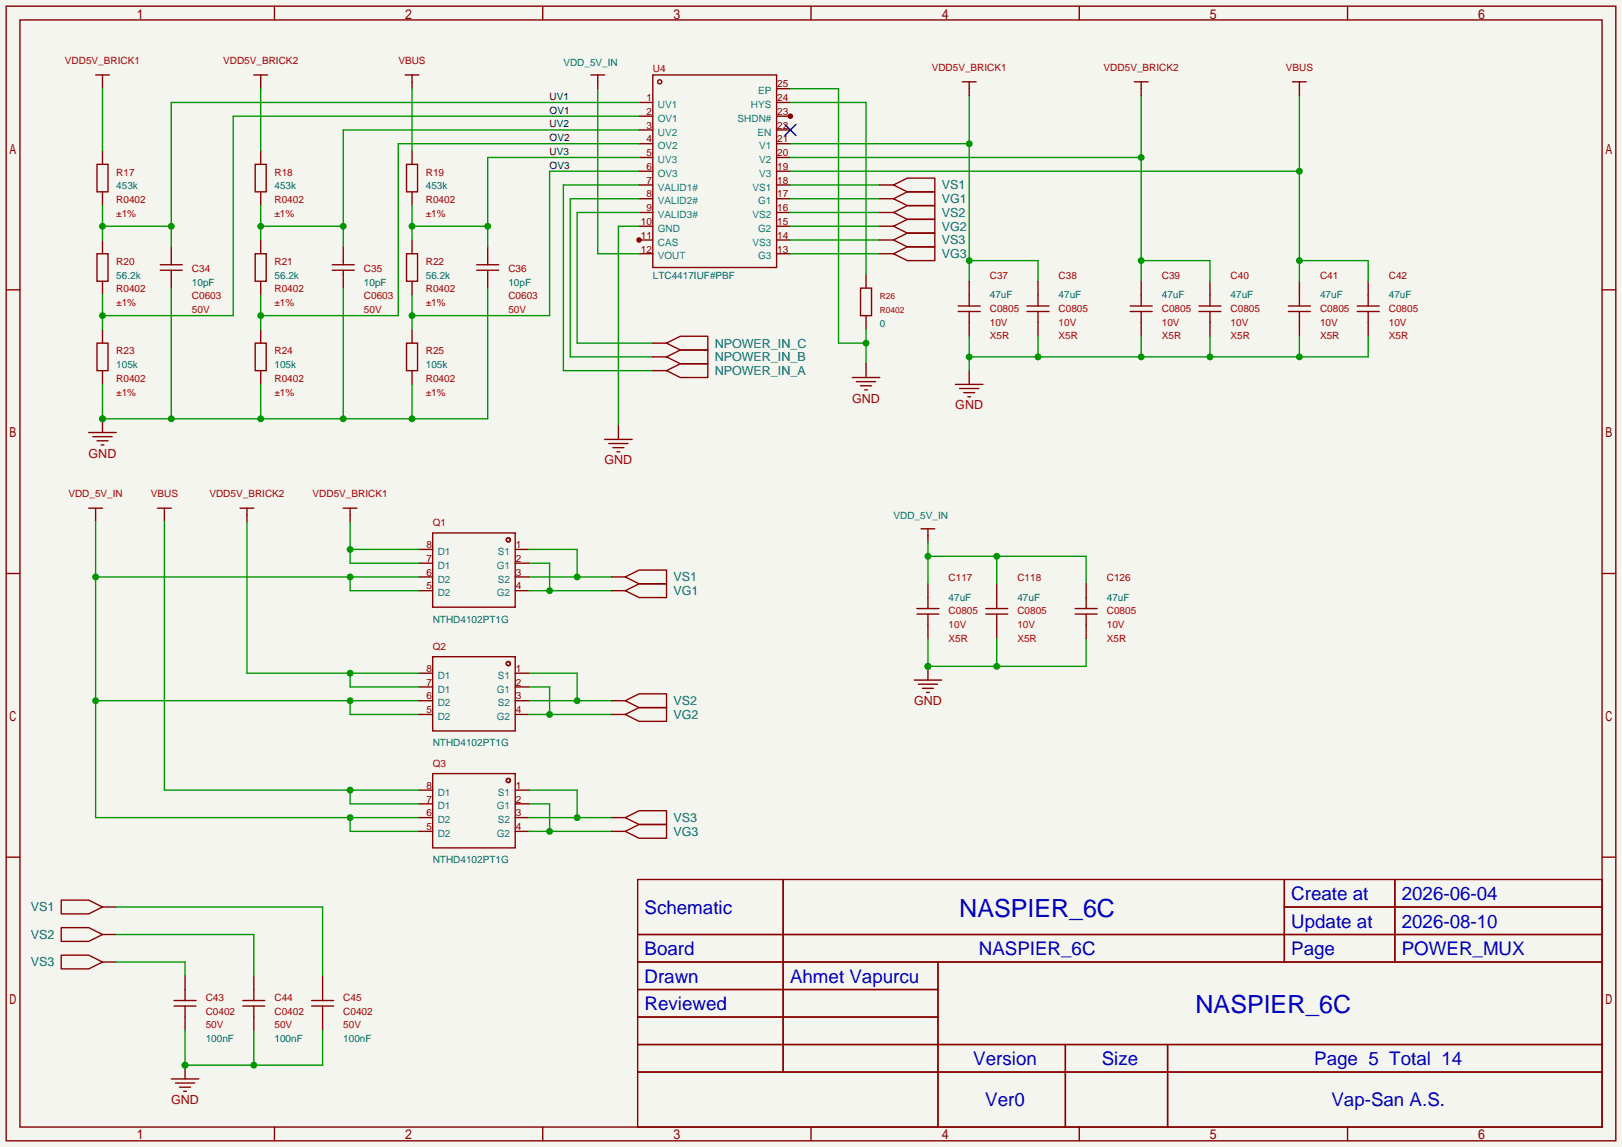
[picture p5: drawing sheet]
<svg xmlns="http://www.w3.org/2000/svg" width="299mm" height="212mm" viewBox="0 0 299 212" stroke-linecap="round" stroke-linejoin="round" font-family="sans-serif">
<path d="M0 0h299.5v211.8h-299.5z" fill="#f5f5f0"/>
<g fill="none" stroke="#850000" stroke-width=".25">
<path d="M1.1 1.1h297.2v209.6h-297.2zM3.7 3.7h292.1v204.5h-292.1zM50.7 1.1v2.6M100.2 1.1v2.6M118 18.9h2.5M120.5 13.8h22.9v35.6h-22.9zM149.7 1.1v2.6M199.3 1.1v2.6M248.8 1.1v2.6M118 21.5h2.5M118 24h2.5M118 26.5h2.5"/>
<path d="M118 29.1h2.5M118 31.6h2.5M118 34.2h2.5M118 36.7h2.5M118 39.2h2.5M1.1 53.5h2.6M118 41.8h2.5M118 44.3h2.5M295.8 53.5h2.5M1.1 105.9h2.6M295.8 105.9h2.5M1.1 158.3h2.6"/>
<path d="M295.8 158.3h2.5M117.7 162.4h178.1v45.8h-178.1zM117.7 172.6h178.1M117.7 177.7h178.1M144.6 162.4v35.6M173.2 177.7v30.5M237.1 162.4v15.3M237.1 167.5h58.7M257.5 162.4v15.3M117.7 182.8h55.5M117.7 192.9h178.1M117.7 187.8h55.5"/>
<path d="M117.7 198h178.1M196.7 192.9v15.3M215.6 192.9v15.3M50.7 208.2v2.5M100.2 208.2v2.5M149.7 208.2v2.5M199.3 208.2v2.5M248.8 208.2v2.5"/>
<circle cx="121.8" cy="15.1" r=".38"/>
</g>
<circle cx="118" cy="44.3" r=".51" fill="#850000"/>
<path d="M143.4 39.2h2.5M143.4 36.7h2.5M143.4 34.2h2.5M143.4 31.6h2.5M143.4 29.1h2.5M143.4 26.5h2.5M143.4 24h2.5M143.4 21.5h2.5M118 46.9h2.5M143.4 46.9h2.5M143.4 44.3h2.5M143.4 41.8h2.5" fill="none" stroke="#850000" stroke-width=".25"/>
<path d="M144.9 23l2 2M146.9 23l-2 2" fill="none" stroke="#000085" stroke-width=".25"/>
<circle cx="145.9" cy="21.5" r=".51" fill="#850000"/>
<g fill="none" stroke="#850000" stroke-width=".25">
<path d="M17.7 13.8h2.5M18.9 13.8v2.6M46.9 13.8h2.5M48.1 13.8v2.6M74.8 13.8h2.5M76.1 13.8v2.6M143.4 18.9h2.5M143.4 16.4h2.5M17.9 30.4h2v5h-2zM18.9 27.8v2.6M18.9 35.4v2.6M47.1 30.4h2v5h-2z"/>
<path d="M48.1 27.8v2.6M48.1 35.4v2.6M75.1 30.4h2v5h-2zM76.1 27.8v2.6M76.1 35.4v2.6M17.9 46.9h2v5h-2zM18.9 44.3v2.6M18.9 51.9v2.6M29.6 49.9h4.1M29.6 48.9h4.1M31.6 45.6v3.3M31.6 49.9v3.3"/>
<path d="M47.1 46.9h2v5h-2zM48.1 44.3v2.6M48.1 51.9v2.6M61.3 49.9h4.1M61.3 48.9h4.1M63.4 45.6v3.3M63.4 49.9v3.3M75.1 46.9h2v5h-2zM76.1 44.3v2.6M76.1 51.9v2.6M88 49.9h4.1M88 48.9h4.1"/>
<path d="M90 45.6v3.3M90 49.9v3.3M17.9 63.4h2v5.1h-2zM18.9 60.8v2.6M18.9 68.5v2.5M47.1 63.4h2v5.1h-2zM48.1 60.8v2.6M48.1 68.5v2.5M75.1 63.4h2v5.1h-2zM76.1 60.8v2.6M76.1 68.5v2.5"/>
</g>
<path d="M18.9 16.4v11.4M48.1 16.4v11.4M76.1 16.4v11.4M118 26.5h-44.5v31.8h-25.4M48.1 54.5v6.3" fill="none" stroke="#009600" stroke-width=".25"/>
<circle cx="48.1" cy="58.3" r=".63" fill="#009600"/>
<path d="M48.1 38v6.3M118 24h-54.6v21.6M48.1 41.8h15.3" fill="none" stroke="#009600" stroke-width=".25"/>
<g fill="#009600">
<circle cx="48.1" cy="41.8" r=".63"/>
<circle cx="63.4" cy="41.8" r=".63"/>
</g>
<path d="M118 31.6h-16.5v26.7h-25.4M76.1 54.5v6.3" fill="none" stroke="#009600" stroke-width=".25"/>
<circle cx="76.1" cy="58.3" r=".63" fill="#009600"/>
<path d="M76.1 38v6.3M118 29.1h-28v16.5M76.1 41.8h13.9" fill="none" stroke="#009600" stroke-width=".25"/>
<g fill="#009600">
<circle cx="76.1" cy="41.8" r=".63"/>
<circle cx="90" cy="41.8" r=".63"/>
</g>
<path d="M31.6 53.2v24.1M63.4 53.2v24.1M90 53.2v24.1h-71.1v-6.3M48.1 71v6.3M76.1 71v6.3" fill="none" stroke="#009600" stroke-width=".25"/>
<g fill="#009600">
<circle cx="18.9" cy="77.3" r=".63"/>
<circle cx="31.6" cy="77.3" r=".63"/>
<circle cx="48.1" cy="77.3" r=".63"/>
<circle cx="63.4" cy="77.3" r=".63"/>
<circle cx="76.1" cy="77.3" r=".63"/>
</g>
<path d="M118 21.5h-74.9v36.8h-24.2M18.9 54.5v6.3" fill="none" stroke="#009600" stroke-width=".25"/>
<circle cx="18.9" cy="58.3" r=".63" fill="#009600"/>
<path d="M118 18.9h-86.4v26.7M18.9 38v6.3M18.9 41.8h12.7" fill="none" stroke="#009600" stroke-width=".25"/>
<g fill="#009600">
<circle cx="18.9" cy="41.8" r=".63"/>
<circle cx="31.6" cy="41.8" r=".63"/>
</g>
<path d="M110.4 16.4v30.5h7.6M118 34.2h-14v34.3h16.5M118 36.7h-12.7v29.2h15.2M118 39.2h-11.4v24.2h13.9M118 41.8h-3.8v36.8" fill="none" stroke="#009600" stroke-width=".25"/>
<path d="M109.1 13.8h2.5M110.4 13.8v2.6M18.9 77.3v2.6" fill="none" stroke="#850000" stroke-width=".25"/>
<circle cx="18.9" cy="77.3" r=".63" fill="#009600"/>
<g fill="none" stroke="#850000" stroke-width=".25">
<path d="M158.9 53.2h2v5.1h-2zM159.9 50.7v2.5M159.9 58.3v2.5M16.4 79.9h5.1M114.2 78.6v2.6M120.5 63.4h2.6M120.5 65.9h2.6M120.5 68.5h2.6M123.1 63.4l2.5-1.3h5.1v2.5h-5.1zM123.1 65.9l2.5-1.3h5.1v2.6h-5.1zM123.1 68.5l2.5-1.3h5.1v2.5h-5.1zM17.1 80.6h3.6"/>
<path d="M17.9 81.4h2M18.7 82.2h.5M111.6 81.2h5.1M112.4 81.9h3.6M113.2 82.7h2M113.9 83.4h.5"/>
</g>
<path d="M145.9 18.9h14v31.8M145.9 16.4h8.9v47h5.1M159.9 60.8v6.4" fill="none" stroke="#009600" stroke-width=".25"/>
<circle cx="159.9" cy="63.4" r=".63" fill="#009600"/>
<path d="M157.4 69.7h5M158.1 70.5h3.6M158.9 71.2h2M159.6 72h.5M159.9 67.2v2.5" fill="none" stroke="#850000" stroke-width=".25"/>
<path d="M178.9 17.7v34.2M145.9 26.5h33M178.9 48.1h12.7v3.8" fill="none" stroke="#009600" stroke-width=".25"/>
<g fill="#009600">
<circle cx="178.9" cy="26.5" r=".63"/>
<circle cx="178.9" cy="48.1" r=".63"/>
</g>
<g fill="none" stroke="#850000" stroke-width=".25">
<path d="M176.9 57.5h4.1M176.9 56.5h4.1M178.9 51.9v4.6M178.9 57.5v4.6M189.6 57.5h4.1M189.6 56.5h4.1M191.6 51.9v4.6M191.6 57.5v4.6M208.7 57.5h4M208.7 56.5h4M210.7 51.9v4.6M210.7 57.5v4.6"/>
<path d="M221.4 57.5h4M221.4 56.5h4M223.4 51.9v4.6M223.4 57.5v4.6M237.9 57.5h4M237.9 56.5h4M239.9 51.9v4.6M239.9 57.5v4.6M250.6 57.5h4M250.6 56.5h4M252.6 51.9v4.6M252.6 57.5v4.6"/>
</g>
<path d="M210.7 17.7v34.2M145.9 29.1h64.8M210.7 48.1h12.7v3.8" fill="none" stroke="#009600" stroke-width=".25"/>
<g fill="#009600">
<circle cx="210.7" cy="48.1" r=".63"/>
<circle cx="210.7" cy="29.1" r=".63"/>
</g>
<path d="M239.9 17.7v34.2M145.9 31.6h94M239.9 48.1h12.7v3.8" fill="none" stroke="#009600" stroke-width=".25"/>
<g fill="#009600">
<circle cx="239.9" cy="48.1" r=".63"/>
<circle cx="239.9" cy="31.6" r=".63"/>
</g>
<path d="M177.7 15.1h2.5M178.9 15.1v2.6M209.4 15.1h2.6M210.7 15.1v2.6M238.6 15.1h2.6M239.9 15.1v2.6M176.4 71h5.1M177.2 71.8h3.5M177.9 72.5h2.1M178.7 73.3h.5M178.9 68.5v2.5" fill="none" stroke="#850000" stroke-width=".25"/>
<path d="M178.9 62.1v6.4M191.6 62.1v3.8M210.7 62.1v3.8M223.4 62.1v3.8M239.9 62.1v3.8M252.6 62.1v3.8h-73.7" fill="none" stroke="#009600" stroke-width=".25"/>
<g fill="#009600">
<circle cx="178.9" cy="65.9" r=".63"/>
<circle cx="191.6" cy="65.9" r=".63"/>
<circle cx="210.7" cy="65.9" r=".63"/>
<circle cx="223.4" cy="65.9" r=".63"/>
<circle cx="239.9" cy="65.9" r=".63"/>
</g>
<path d="M145.9 34.2h16.5M145.9 36.7h16.5M145.9 39.2h16.5M145.9 41.8h16.5M145.9 44.3h16.5M145.9 46.9h16.5M64.6 96.4v7.6h12.7M64.6 101.5h12.7" fill="none" stroke="#009600" stroke-width=".25"/>
<g fill="none" stroke="#850000" stroke-width=".25">
<path d="M162.4 34.2h2.6M162.4 36.7h2.6M162.4 39.2h2.6M165 34.2l2.5-1.3h5.1v2.5h-5.1zM165 36.7l2.5-1.3h5.1v2.6h-5.1zM165 39.2l2.5-1.2h5.1v2.5h-5.1zM162.4 41.8h2.6M162.4 44.3h2.6M162.4 46.9h2.6M165 41.8l2.5-1.3h5.1v2.6h-5.1zM165 44.3l2.5-1.2h5.1v2.5h-5.1zM165 46.9l2.5-1.3h5.1v2.5h-5.1z"/>
<path d="M29.1 93.9h2.5M30.4 93.9v2.5M44.3 93.9h2.6M45.6 93.9v2.5M63.4 93.9h2.5M64.6 93.9v2.5M79.9 98.4h15.2v13.7h-15.2zM77.3 101.5h2.6M77.3 104h2.6M77.3 106.6h2.6M77.3 109.1h2.6M95.1 101.5h2.6"/>
<path d="M95.1 104h2.6M95.1 106.6h2.6M95.1 109.1h2.6"/>
<circle cx="93.9" cy="99.7" r=".38"/>
</g>
<circle cx="64.6" cy="101.5" r=".63" fill="#009600"/>
<path d="M16.4 93.9h2.5M17.7 93.9v2.5" fill="none" stroke="#850000" stroke-width=".25"/>
<path d="M17.7 96.4v54.6h59.6M17.7 106.6h59.6M64.6 106.6v2.5h12.7M17.7 129.4h59.6M64.6 129.4v2.6h12.7M64.6 151v2.5h12.7" fill="none" stroke="#009600" stroke-width=".25"/>
<g fill="#009600">
<circle cx="17.7" cy="106.6" r=".63"/>
<circle cx="64.6" cy="106.6" r=".63"/>
<circle cx="17.7" cy="129.4" r=".63"/>
<circle cx="64.6" cy="129.4" r=".63"/>
<circle cx="64.6" cy="151" r=".63"/>
</g>
<path d="M97.7 109.1h15.2M97.7 104h3.8v5.1" fill="none" stroke="#009600" stroke-width=".25"/>
<circle cx="101.5" cy="109.1" r=".63" fill="#009600"/>
<path d="M97.7 106.6h15.2M97.7 101.5h8.9v5.1" fill="none" stroke="#009600" stroke-width=".25"/>
<circle cx="106.6" cy="106.6" r=".63" fill="#009600"/>
<g fill="none" stroke="#850000" stroke-width=".25">
<path d="M112.9 106.6h2.5M112.9 109.1h2.5M115.4 106.6l2.6-1.3h5.1v2.5h-5.1zM115.4 109.1l2.6-1.3h5.1v2.6h-5.1zM77.3 124.3h2.6M77.3 126.9h2.6M77.3 129.4h2.6M77.3 132h2.6M79.9 121.3h15.2v13.7h-15.2zM95.1 124.3h2.6M95.1 126.9h2.6M95.1 129.4h2.6"/>
<path d="M95.1 132h2.6"/>
<circle cx="93.9" cy="122.6" r=".38"/>
</g>
<path d="M45.6 96.4v27.9h31.7M64.6 124.3v2.6h12.7" fill="none" stroke="#009600" stroke-width=".25"/>
<circle cx="64.6" cy="124.3" r=".63" fill="#009600"/>
<path d="M97.7 132h15.2M97.7 126.9h3.8v5.1" fill="none" stroke="#009600" stroke-width=".25"/>
<circle cx="101.5" cy="132" r=".63" fill="#009600"/>
<path d="M97.7 129.4h15.2M97.7 124.3h8.9v5.1" fill="none" stroke="#009600" stroke-width=".25"/>
<circle cx="106.6" cy="129.4" r=".63" fill="#009600"/>
<g fill="none" stroke="#850000" stroke-width=".25">
<path d="M112.9 129.4h2.5M112.9 132h2.5M115.4 129.4l2.6-1.3h5.1v2.6h-5.1zM115.4 132l2.6-1.3h5.1v2.5h-5.1zM77.3 145.9h2.6M77.3 148.5h2.6M77.3 151h2.6M77.3 153.5h2.6M79.9 142.9h15.2v13.7h-15.2zM95.1 145.9h2.6M95.1 148.5h2.6M95.1 151h2.6"/>
<path d="M95.1 153.5h2.6"/>
<circle cx="93.9" cy="144.1" r=".38"/>
</g>
<path d="M30.4 96.4v49.5h46.9M64.6 145.9v2.6h12.7" fill="none" stroke="#009600" stroke-width=".25"/>
<circle cx="64.6" cy="145.9" r=".63" fill="#009600"/>
<path d="M97.7 153.5h15.2M97.7 148.5h3.8v5" fill="none" stroke="#009600" stroke-width=".25"/>
<circle cx="101.5" cy="153.5" r=".63" fill="#009600"/>
<path d="M97.7 151h15.2M97.7 145.9h8.9v5.1" fill="none" stroke="#009600" stroke-width=".25"/>
<circle cx="106.6" cy="151" r=".63" fill="#009600"/>
<g fill="none" stroke="#850000" stroke-width=".25">
<path d="M112.9 151h2.5M112.9 153.5h2.5M115.4 151l2.6-1.3h5.1v2.6h-5.1zM115.4 153.5l2.6-1.2h5.1v2.5h-5.1zM11.3 176.4h5.1l2.5 1.3-2.5 1.2h-5.1zM11.3 171.3h5.1l2.5 1.3-2.5 1.3h-5.1zM11.3 166.2h5.1l2.5 1.3-2.5 1.3h-5.1zM18.9 177.7h2.6M18.9 172.6h2.6M18.9 167.5h2.6M32.1 185.8h4.1M32.1 184.8h4.1"/>
<path d="M34.2 180.2v4.6M34.2 185.8v4.6M44.8 185.8h4.1M44.8 184.8h4.1M46.9 180.2v4.6M46.9 185.8v4.6M57.5 185.8h4.1M57.5 184.8h4.1M59.6 180.2v4.6M59.6 185.8v4.6"/>
</g>
<path d="M21.5 177.7h12.7v2.5M21.5 172.6h25.4v7.6M21.5 167.5h38.1v12.7M34.2 190.4v6.3h25.4v-6.3M46.9 190.4v6.3" fill="none" stroke="#009600" stroke-width=".25"/>
<g fill="#009600">
<circle cx="46.9" cy="196.7" r=".63"/>
<circle cx="34.2" cy="196.7" r=".63"/>
</g>
<path d="M34.2 196.7v2.6" fill="none" stroke="#850000" stroke-width=".25"/>
<circle cx="34.2" cy="196.7" r=".63" fill="#009600"/>
<g fill="none" stroke="#850000" stroke-width=".25">
<path d="M170.1 97.7h2.5M171.3 97.7v2.5M169.3 113.4h4.1M169.3 112.4h4.1M171.3 107.8v4.6M171.3 113.4v4.6M182 113.4h4.1M182 112.4h4.1M184 107.8v4.6M184 113.4v4.6M31.6 199.3h5.1M32.4 200h3.5"/>
<path d="M33.1 200.8h2.1M33.9 201.5h.5"/>
</g>
<path d="M171.3 100.2v7.6M171.3 102.7h29.2v5.1M184 102.7v5.1" fill="none" stroke="#009600" stroke-width=".25"/>
<g fill="#009600">
<circle cx="171.3" cy="102.7" r=".63"/>
<circle cx="184" cy="102.7" r=".63"/>
</g>
<path d="M171.3 118v5.1h29.2v-5.1M184 118v5.1" fill="none" stroke="#009600" stroke-width=".25"/>
<g fill="#009600">
<circle cx="184" cy="123.1" r=".63"/>
<circle cx="171.3" cy="123.1" r=".63"/>
</g>
<path d="M171.3 123.1v2.5" fill="none" stroke="#850000" stroke-width=".25"/>
<circle cx="171.3" cy="123.1" r=".63" fill="#009600"/>
<path d="M198.5 113.4h4.1M198.5 112.4h4.1M200.5 107.8v4.6M200.5 113.4v4.6M168.8 125.6h5.1M169.5 126.4h3.6M170.3 127.1h2M171.1 127.9h.5" fill="none" stroke="#850000" stroke-width=".25"/>
<g font-size="4.6" fill="#0000c2">
<text x="177.1" y="169.4">NASPIER_6C</text>
<text x="220.7" y="187.1">NASPIER_6C</text>
</g>
<g font-size="3.5" fill="#0000c2">
<text x="238.4" y="166.2">Create at</text>
<text x="258.8" y="166.2">2026-06-04</text>
<text x="119" y="168.8">Schematic</text>
<text x="238.4" y="171.3">Update at</text>
<text x="258.8" y="171.3">2026-08-10</text>
<text x="119" y="176.4">Board</text>
<text x="180.7" y="176.4">NASPIER_6C</text>
<text x="238.4" y="176.4">Page</text>
<text x="258.8" y="176.4">POWER_MUX</text>
<text x="119" y="181.5">Drawn</text>
<text x="145.9" y="181.5">Ahmet Vapurcu</text>
<text x="119" y="186.6">Reviewed</text>
<text x="179.7" y="196.7">Version</text>
<text x="203.4" y="196.7">Size</text>
<text x="242.6" y="196.7">Page 5 Total 14</text>
<text x="181.9" y="204.3">Ver0</text>
<text x="245.8" y="204.3">Vap-San A.S.</text>
</g>
<g font-size="2.3" fill="#006464">
<text x="173.9" y="35">VS1</text>
<text x="173.9" y="37.5">VG1</text>
<text x="173.9" y="40.1">VS2</text>
<text x="173.9" y="42.6">VG2</text>
<text x="173.9" y="45.1">VS3</text>
<text x="173.9" y="47.7">VG3</text>
<text x="132" y="64.2">NPOWER_IN_C</text>
<text x="132" y="66.7">NPOWER_IN_B</text>
<text x="132" y="69.3">NPOWER_IN_A</text>
<text x="124.3" y="107.4">VS1</text>
<text x="124.3" y="109.9">VG1</text>
<text x="124.3" y="130.2">VS2</text>
<text x="124.3" y="132.8">VG2</text>
<text x="124.3" y="151.8">VS3</text>
<text x="124.3" y="154.4">VG3</text>
<text x="5.7" y="173.4">VS2</text>
<text x="5.7" y="168.3">VS1</text>
<text x="5.7" y="178.5">VS3</text>
</g>
<g font-size="2.3" fill="#a90000">
<text x="157.3" y="74.3">GND</text>
<text x="176.4" y="75.6">GND</text>
<text x="16.4" y="84.5">GND</text>
<text x="111.6" y="85.8">GND</text>
<text x="168.8" y="130.2">GND</text>
<text x="31.6" y="203.9">GND</text>
</g>
<g font-size="1.8" fill="#a90000">
<text x="12" y="11.9">VDD5V_BRICK1</text>
<text x="41.2" y="11.9">VDD5V_BRICK2</text>
<text x="73.6" y="11.9">VBUS</text>
<text x="120.5" y="13.4">U4</text>
<text x="172" y="13.1">VDD5V_BRICK1</text>
<text x="203.8" y="13.1">VDD5V_BRICK2</text>
<text x="237.4" y="13.1">VBUS</text>
<text x="21.5" y="32.4">R17</text>
<text x="50.7" y="32.4">R18</text>
<text x="78.6" y="32.4">R19</text>
<text x="21.5" y="37.5">R0402</text>
<text x="21.5" y="40.1">±1%</text>
<text x="50.7" y="37.5">R0402</text>
<text x="50.7" y="40.1">±1%</text>
<text x="78.6" y="37.5">R0402</text>
<text x="78.6" y="40.1">±1%</text>
<text x="21.5" y="48.9">R20</text>
<text x="35.4" y="50.2">C34</text>
<text x="50.7" y="48.9">R21</text>
<text x="67.2" y="50.2">C35</text>
<text x="78.6" y="48.9">R22</text>
<text x="93.9" y="50.2">C36</text>
<text x="182.8" y="51.5">C37</text>
<text x="195.5" y="51.5">C38</text>
<text x="214.5" y="51.5">C39</text>
<text x="227.2" y="51.5">C40</text>
<text x="243.7" y="51.5">C41</text>
<text x="256.4" y="51.5">C42</text>
<text x="21.5" y="54">R0402</text>
<text x="21.5" y="56.6">±1%</text>
<text x="35.4" y="55.3">C0603</text>
<text x="35.4" y="57.8">50V</text>
<text x="50.7" y="54">R0402</text>
<text x="50.7" y="56.6">±1%</text>
<text x="67.2" y="55.3">C0603</text>
<text x="67.2" y="57.8">50V</text>
<text x="78.6" y="54">R0402</text>
<text x="78.6" y="56.6">±1%</text>
<text x="93.9" y="55.3">C0603</text>
<text x="93.9" y="57.8">50V</text>
<text x="182.8" y="57.6">C0805</text>
<text x="195.5" y="57.6">C0805</text>
<text x="214.5" y="57.6">C0805</text>
<text x="227.2" y="57.6">C0805</text>
<text x="243.7" y="57.6">C0805</text>
<text x="256.4" y="57.6">C0805</text>
<text x="21.5" y="65.5">R23</text>
<text x="50.7" y="65.5">R24</text>
<text x="78.6" y="65.5">R25</text>
<text x="182.8" y="60.1">10V</text>
<text x="182.8" y="62.7">X5R</text>
<text x="195.5" y="60.1">10V</text>
<text x="195.5" y="62.7">X5R</text>
<text x="214.5" y="60.1">10V</text>
<text x="214.5" y="62.7">X5R</text>
<text x="227.2" y="60.1">10V</text>
<text x="227.2" y="62.7">X5R</text>
<text x="243.7" y="60.1">10V</text>
<text x="243.7" y="62.7">X5R</text>
<text x="256.4" y="60.1">10V</text>
<text x="256.4" y="62.7">X5R</text>
<text x="21.5" y="70.5">R0402</text>
<text x="50.7" y="70.5">R0402</text>
<text x="78.6" y="70.5">R0402</text>
<text x="21.5" y="73.1">±1%</text>
<text x="50.7" y="73.1">±1%</text>
<text x="78.6" y="73.1">±1%</text>
<text x="12.6" y="91.9">VDD_5V_IN</text>
<text x="27.8" y="91.9">VBUS</text>
<text x="38.7" y="91.9">VDD5V_BRICK2</text>
<text x="57.7" y="91.9">VDD5V_BRICK1</text>
<text x="79.9" y="97.2">Q1</text>
<text x="175.1" y="107.4">C117</text>
<text x="187.8" y="107.4">C118</text>
<text x="204.3" y="107.4">C126</text>
<text x="175.1" y="113.5">C0805</text>
<text x="187.8" y="113.5">C0805</text>
<text x="204.3" y="113.5">C0805</text>
<text x="175.1" y="116">10V</text>
<text x="175.1" y="118.5">X5R</text>
<text x="187.8" y="116">10V</text>
<text x="187.8" y="118.5">X5R</text>
<text x="204.3" y="116">10V</text>
<text x="204.3" y="118.5">X5R</text>
<text x="79.9" y="120.1">Q2</text>
<text x="79.9" y="141.7">Q3</text>
<text x="38" y="184.8">C43</text>
<text x="50.7" y="184.8">C44</text>
<text x="63.4" y="184.8">C45</text>
<text x="38" y="187.4">C0402</text>
<text x="38" y="189.9">50V</text>
<text x="50.7" y="187.4">C0402</text>
<text x="50.7" y="189.9">50V</text>
<text x="63.4" y="187.4">C0402</text>
<text x="63.4" y="189.9">50V</text>
</g>
<g font-size="1.8" fill="#006464">
<text x="104" y="12.1">VDD_5V_IN</text>
<text x="21.5" y="35">453k</text>
<text x="50.7" y="35">453k</text>
<text x="78.6" y="35">453k</text>
<text x="21.5" y="51.5">56.2k</text>
<text x="35.4" y="52.8">10pF</text>
<text x="50.7" y="51.5">56.2k</text>
<text x="67.2" y="52.8">10pF</text>
<text x="78.6" y="51.5">56.2k</text>
<text x="93.9" y="52.8">10pF</text>
<text x="120.5" y="51.5">LTC4417IUF#PBF</text>
<text x="182.8" y="55">47uF</text>
<text x="195.5" y="55">47uF</text>
<text x="214.5" y="55">47uF</text>
<text x="227.2" y="55">47uF</text>
<text x="243.7" y="55">47uF</text>
<text x="256.4" y="55">47uF</text>
<text x="162.4" y="60.4">0</text>
<text x="21.5" y="68">105k</text>
<text x="50.7" y="68">105k</text>
<text x="78.6" y="68">105k</text>
<text x="165" y="95.9">VDD_5V_IN</text>
<text x="175.1" y="110.9">47uF</text>
<text x="187.8" y="110.9">47uF</text>
<text x="204.3" y="110.9">47uF</text>
<text x="79.9" y="115">NTHD4102PT1G</text>
<text x="79.9" y="137.8">NTHD4102PT1G</text>
<text x="79.9" y="159.4">NTHD4102PT1G</text>
<text x="38" y="192.5">100nF</text>
<text x="50.7" y="192.5">100nF</text>
<text x="63.4" y="192.5">100nF</text>
</g>
<g font-size="1.8" fill="#008484">
<text x="140" y="17.4">EP</text>
<text x="121.5" y="20">UV1</text>
<text x="121.5" y="22.5">OV1</text>
<text x="136.2" y="22.5">SHDN#</text>
<text x="138.6" y="20">HYS</text>
<text x="121.5" y="25">UV2</text>
<text x="121.5" y="27.6">OV2</text>
<text x="139.9" y="25">EN</text>
<text x="140.2" y="27.6">V1</text>
<text x="121.5" y="30.1">UV3</text>
<text x="121.5" y="32.7">OV3</text>
<text x="121.5" y="35.2">VALID1#</text>
<text x="139" y="35.2">VS1</text>
<text x="140.2" y="32.7">V3</text>
<text x="140.2" y="30.1">V2</text>
<text x="121.5" y="37.7">VALID2#</text>
<text x="121.5" y="40.3">VALID3#</text>
<text x="139" y="40.3">VS2</text>
<text x="140" y="37.7">G1</text>
<text x="121.5" y="42.8">GND</text>
<text x="121.5" y="45.4">CAS</text>
<text x="121.5" y="47.9">VOUT</text>
<text x="139" y="45.4">VS3</text>
<text x="140" y="47.9">G3</text>
<text x="140" y="42.8">G2</text>
<text x="80.8" y="107.6">D2</text>
<text x="80.8" y="105.1">D1</text>
<text x="80.8" y="102.5">D1</text>
<text x="91.7" y="105.1">G1</text>
<text x="91.9" y="102.5">S1</text>
<text x="91.9" y="107.6">S2</text>
<text x="80.8" y="110.1">D2</text>
<text x="91.7" y="110.1">G2</text>
<text x="80.8" y="125.4">D1</text>
<text x="91.9" y="125.4">S1</text>
<text x="80.8" y="130.5">D2</text>
<text x="80.8" y="127.9">D1</text>
<text x="91.7" y="127.9">G1</text>
<text x="91.9" y="130.5">S2</text>
<text x="80.8" y="133">D2</text>
<text x="91.7" y="133">G2</text>
<text x="80.8" y="149.5">D1</text>
<text x="80.8" y="147">D1</text>
<text x="91.7" y="149.5">G1</text>
<text x="91.9" y="147">S1</text>
<text x="80.8" y="154.6">D2</text>
<text x="80.8" y="152">D2</text>
<text x="91.7" y="154.6">G2</text>
<text x="91.9" y="152">S2</text>
</g>
<g font-size="1.8" fill="#840000">
<text x="143.5" y="16.2">25</text>
<text x="119.4" y="18.7">1</text>
<text x="119.4" y="21.2">2</text>
<text x="119.4" y="23.8">3</text>
<text x="143.5" y="23.8">22</text>
<text x="143.5" y="21.2">23</text>
<text x="143.5" y="18.7">24</text>
<text x="119.4" y="26.3">4</text>
<text x="119.4" y="28.9">5</text>
<text x="143.5" y="28.9">20</text>
<text x="143.5" y="26.3">21</text>
<text x="119.4" y="31.4">6</text>
<text x="119.4" y="33.9">7</text>
<text x="143.5" y="33.9">18</text>
<text x="143.5" y="31.4">19</text>
<text x="118.3" y="41.6">10</text>
<text x="119.4" y="36.5">8</text>
<text x="119.4" y="39">9</text>
<text x="143.5" y="41.6">15</text>
<text x="143.5" y="39">16</text>
<text x="143.5" y="36.5">17</text>
<text x="118.3" y="44.1">11</text>
<text x="118.3" y="46.6">12</text>
<text x="143.5" y="46.6">13</text>
<text x="143.5" y="44.1">14</text>
<text x="78.7" y="101.2">8</text>
<text x="95.2" y="101.2">1</text>
<text x="78.7" y="106.3">6</text>
<text x="78.7" y="103.8">7</text>
<text x="95.2" y="103.8">2</text>
<text x="95.2" y="106.3">3</text>
<text x="78.7" y="108.9">5</text>
<text x="95.2" y="108.9">4</text>
<text x="78.7" y="124.1">8</text>
<text x="95.2" y="124.1">1</text>
<text x="78.7" y="131.7">5</text>
<text x="78.7" y="129.2">6</text>
<text x="78.7" y="126.6">7</text>
<text x="95.2" y="126.6">2</text>
<text x="95.2" y="129.2">3</text>
<text x="95.2" y="131.7">4</text>
<text x="78.7" y="148.2">7</text>
<text x="78.7" y="145.7">8</text>
<text x="95.2" y="145.7">1</text>
<text x="95.2" y="148.2">2</text>
<text x="78.7" y="153.3">5</text>
<text x="78.7" y="150.8">6</text>
<text x="95.2" y="150.8">3</text>
<text x="95.2" y="153.3">4</text>
</g>
<g font-size="1.8">
<text x="101.5" y="23.5">UV2</text>
<text x="101.5" y="21">OV1</text>
<text x="101.5" y="18.5">UV1</text>
<text x="101.5" y="26.1">OV2</text>
<text x="101.5" y="28.6">UV3</text>
<text x="101.5" y="31.2">OV3</text>
</g>
<g font-size="1.6" fill="#a90000">
<text x="162.4" y="55.3">R26</text>
<text x="162.4" y="57.8">R0402</text>
</g>
</svg>
